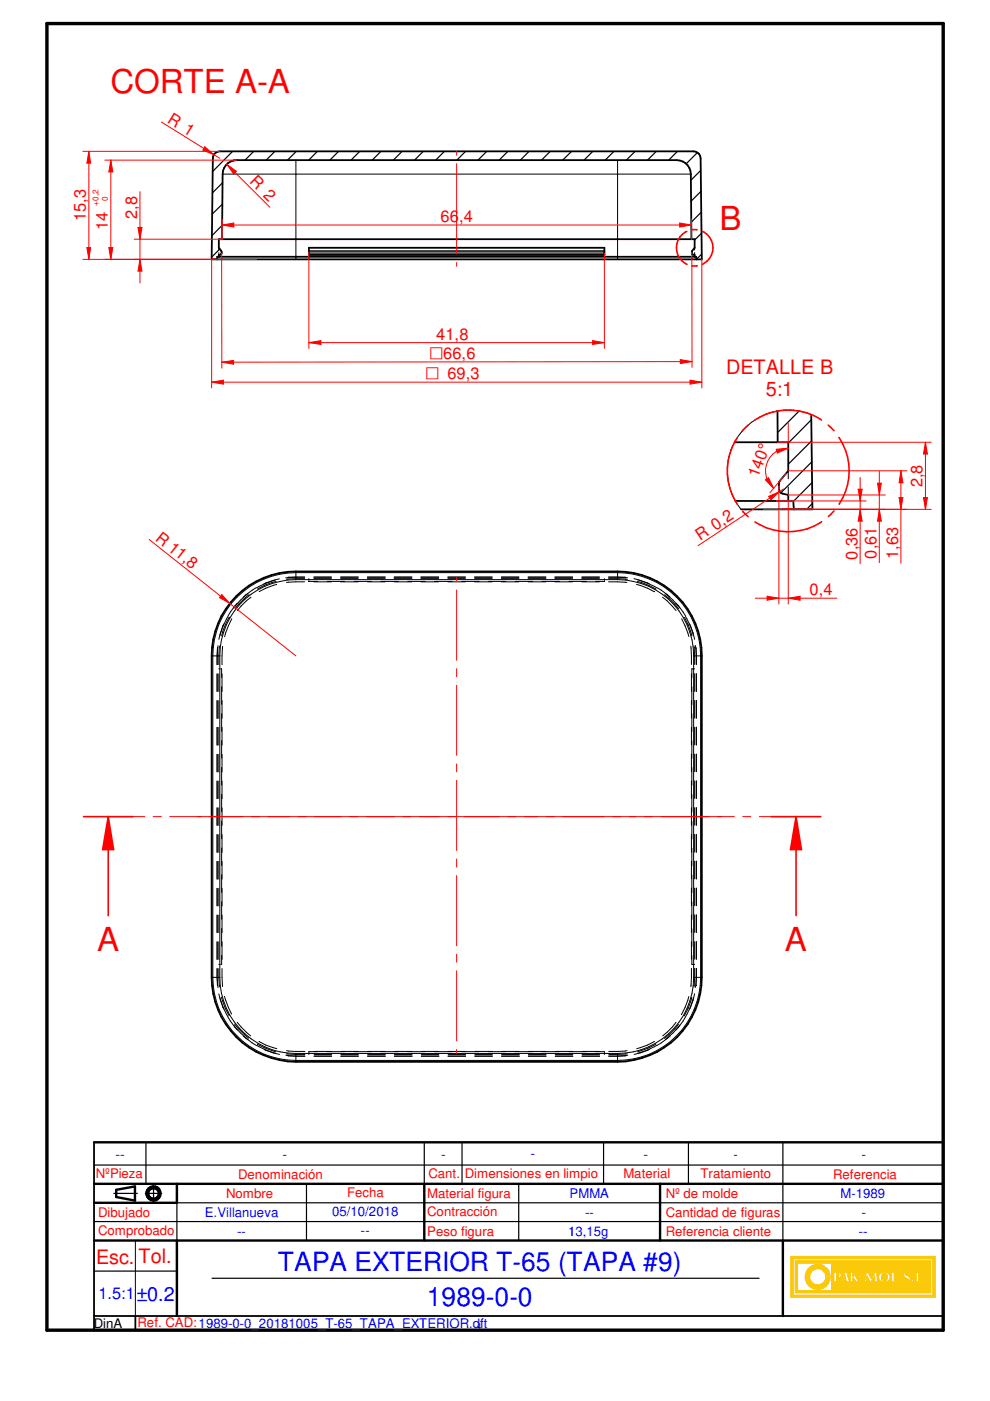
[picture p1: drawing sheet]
<svg xmlns="http://www.w3.org/2000/svg" width="210mm" height="297mm" viewBox="0 0 210 297" stroke-linecap="round" stroke-linejoin="round" font-family="sans-serif">
<path d="M9.9 5h190.1v277h-190.1z" fill="none" stroke="#000" stroke-width=".72"/>
<g fill="none" stroke="#000" stroke-width=".51">
<path d="M19.9 255h17.6M19.9 251h180.1M24.6 252.3v1.5M28.6 251.5v3.1M140 251v12M19.9 263h180.1M166 263v16"/>
<circle cx="32.5" cy="253" r="1.5"/>
<circle cx="32.6" cy="253" r="1.14"/>
</g>
<path d="M19.9 242.2v39.8h180.1v-39.8M19.9 279h180.1M28.7 279v3" fill="none" stroke="#000" stroke-width=".38"/>
<g fill="none" stroke="#000" stroke-width=".25">
<path d="M19.9 247h180.1M19.9 259h180.1M24.1 253h5M30.8 253h3.5M30.9 242.2v8.8M32.6 251.3v3.5M37.5 255v8M65 251v12M98 242.2v8.8M110 251v12M128 242.2v8.8M146 242.2v8.8"/>
<path d="M166 242.2v20.8M19.9 269.5h17.6M45 271h116"/>
</g>
<g fill="#faca0a">
<path d="M167.7 266.4v8.6h30.5v-8.6zM168.1 266.9h29.7v7.7h-29.7z" fill-rule="evenodd"/>
<path d="M168.6 267.3v6.8h28.7v-6.8zM193.1 271.5a.3 .3 0 0 1 .6 0 .3 .3 0 0 1-.6 0zM194.2 269.7h.6v1.9h.8v.2h-1.4zM195.9 271.4l.4-.1v.4l-.3 .1zM169.1 267.8h7.2v5.8h-7.2zM176.8 269.7h.8a.61 .61 0 0 1 .8 .5 .61 .61 0 0 1-.6 .7h-.4v.9h-.6zM179 269.7h.5l.6 2.1h-.6l-.1-.4h-.6l-.2 .4h-.2zM180.3 269.7h.5v.9l.8-.9h.3l-.5 .7 .7 1.4h-.7l-.5-.9-.1 .9h-.5zM182.2 270.6h.8v.2h-.8zM183.7 269.7h.3l.7 1.4 .8-1.4h.3l.3 2.1h-.6l-.1-1.2-.7 1.2h-.2l-.6-1.2-.2 1.2h-.4zM186.4 270.2a1.19 1.19 0 0 1 1.7-.4 1.19 1.19 0 0 1 .3 1.7 1.2 1.2 0 0 1-1.5 .2 1.2 1.2 0 0 1-.5-1.5zM189 269.7h.6v1.9h.8v.2h-1.4zM191.6 270a.73 .73 0 0 1 .8-.3 .73 .73 0 0 1 .6 .6l-.3 .1a.35 .35 0 0 0-.3-.5 .35 .35 0 0 0-.4 .4l.3 .1a.74 .74 0 0 1 .6 1.1 .74 .74 0 0 1-1.2 .1l-.1-.5h.2v.3a.35 .35 0 0 0 .5 .2 .35 .35 0 0 0 .1-.5 .88 .88 0 0 1-.8-1.1z" fill-rule="evenodd"/>
</g>
<g fill="none" stroke="#faca0a" stroke-width=".25">
<path d="M176.8 269.7h.8a.63 .63 0 0 1 .7 .3 .63 .63 0 0 1 0 .8l-.9 .1v.9h-.6zM179 269.7h.5l.6 2.1h-.6l-.1-.4h-.6l-.2 .4h-.2zM180.3 269.7h.5v.9l.8-.9h.3l-.5 .7 .7 1.4h-.7l-.5-.9-.1 .9h-.5zM183.7 269.7h.3l.7 1.4 .8-1.4h.3l.3 2.1h-.6l-.1-1.2-.7 1.2h-.2l-.6-1.2-.2 1.2h-.4zM186.4 270.2a1.19 1.19 0 0 1 1.7-.4 1.19 1.19 0 0 1 .3 1.7 1.2 1.2 0 0 1-1.5 .2 1.2 1.2 0 0 1-.5-1.5zM191.8 271.3h.1M192.2 271.7l-.4-.3v-.3h-.2a.73 .73 0 0 0 .4 .7 .73 .73 0 0 0 .8-.1M192.2 271.7h.1M192.2 269.7l-.4 .2-.2 .4a1.24 1.24 0 0 0 .9 1l.1 .1M192.3 269.7h.1M192.3 269.7l.6 .3 .1 .3-.3 .1a.35 .35 0 0 0-.3-.5 .35 .35 0 0 0-.4 .4l1 .6-.2 .8M192.3 270.4h.1"/>
<path d="M192.6 271.4h.1M192.6 271.4l-.4 .3M192.8 271.7h.1"/>
</g>
<path d="M171.3 269.1a2.65 2.65 0 0 1 2.9-.9 2.65 2.65 0 0 1 1.8 2.4h-.9a1.75 1.75 0 0 0-2.6-1.4 1.75 1.75 0 0 0 0 3 1.75 1.75 0 0 0 2.6-1.4h.9a2.66 2.66 0 0 1-3.6 2.4 2.66 2.66 0 0 1-1.1-4.1z" fill-rule="evenodd" fill="#faca0a"/>
<path d="M171.5 268.9a2.65 2.65 0 0 1 2.8-.7 2.65 2.65 0 0 1 1.7 2.4h-.9a1.74 1.74 0 0 0-2.6-1.4 1.74 1.74 0 0 0 0 3 1.74 1.74 0 0 0 2.6-1.4h.9a2.65 2.65 0 0 1-3.7 2.3 2.65 2.65 0 0 1-.8-4.2z" fill="none" stroke="#faca0a" stroke-width=".25"/>
<path d="M177.4 270l.4 .2v.4l-.3 .2h-.1z" fill-rule="evenodd" fill="#faca0a"/>
<path d="M177.4 270l.4 .2v.4l-.3 .2h-.1z" fill="none" stroke="#faca0a" stroke-width=".25"/>
<path d="M179.1 270.3l.2 .8h-.5z" fill="#faca0a"/>
<path d="M179.1 270.3l.2 .8h-.5z" fill="none" stroke="#faca0a" stroke-width=".25"/>
<path d="M187.1 270.2a.65 .65 0 0 1 .8-.1 .65 .65 0 0 1 .3 .7 .68 .68 0 0 1-.7 .9 .68 .68 0 0 1-.6-.9z" fill-rule="evenodd" fill="#faca0a"/>
<g fill="none" stroke="#faca0a" stroke-width=".25">
<path d="M167.7 266.4h30.5v8.6h-30.5zM168.1 266.9h29.7v7.7h-29.7zM168.6 267.3h28.7v6.8h-28.7zM169.1 267.8h7.2v5.8h-7.2zM182.2 270.6h.8v.2h-.8zM187.2 270l.3-.1a.9 .9 0 0 1 .6 .9 .9 .9 0 0 1-.6 .9 .96 .96 0 0 1-.3-1.7zM189 269.7h.6v1.9h.8v.2h-1.4zM194.2 269.7h.6v1.9h.8v.2h-1.4zM195.9 271.4l.4-.1v.4l-.3 .1z"/>
<circle cx="193.4" cy="271.5" r=".27"/>
</g>
<path d="M19.9 242.2h180.1M24.6 253.8l4 .8M28.6 251.5l-4 .8M37.5 251v4M90 251v12M37.5 263v16" fill="none" stroke="#000" stroke-width=".51"/>
<path d="M37.5 255h162.5M90 242.2v8.8" fill="none" stroke="#000" stroke-width=".25"/>
<g fill="none" stroke="#000" stroke-width=".21">
<path d="M44.9 139.1h1.7M46.1 137.3l-.1 3.6M46.2 136.9l-.1 4M46.5 136.9l-.1 4M46.6 139.1v68.1M47.2 137l-.1 3.9M47.5 132.3l-1.1 3.3M48.3 130.8a13.8 13.8 0 0 0-1.6 3.9M48.6 130.9l-.8 1.5-.8 2.4M49.1 131.2l-.7 1.5-.8 2.3M50.3 127.9l-2 2.8M50.3 126.6a17.7 17.7 0 0 1 12.4-5.2h68.2a17.6 17.6 0 0 1 17.6 17.7v68.1a17.6 17.6 0 0 1-17.6 17.6h-68.2a17.6 17.6 0 0 1-17.6-17.6v-68.1a17.3 17.3 0 0 1 5.2-12.5z"/>
<path d="M52.6 125.9l-1.6 1.4-1.5 1.6M52.8 126.1l-1 .8-2 2.1M53.2 126.6l-1 .8-1.9 2.1M54.4 124.6l-2.8 2M57.9 123.1l-1.5 .6-2 .9M57.9 123.1l-1.9 .7M58.4 123l-.5 .1M58.5 123.3l-2.4 .8-1.4 .7M58.7 123.9l-2.4 .8-1.4 .7M59.2 122.7l-1.3 .4M62.7 122.9h68.2M62.7 122.9a16.1 16.1 0 0 0-16.1 16.2"/>
<path d="M62.7 121.2v1.7M64.6 122.4l-4 .1M64.6 122.3l-3.6 .1M64.6 122.7l-3.9 .1M64.6 123.4l-3.9 .1M65.5 123.3h1.9M65.5 122.7v.2M65.5 123.1v.1M66.5 122.4h3.8M66.5 122.3h3.8M66.5 122.7h3.8M66.5 123.4h3.8"/>
<path d="M69.3 123.3h3.8M72.2 122.4h3.7M72.2 122.3h3.7M72.2 122.7h3.7M72.2 123.4h3.7M75.1 123.3h3.7M77.9 122.4h3.8M77.9 122.3h3.8M77.9 122.7h3.8M77.9 123.4h3.8M80.7 123.3h3.8M83.6 122.4h3.7"/>
<path d="M83.6 122.3h3.7M83.6 122.7h3.7M83.6 123.4h3.7M86.4 123.3h3.8M89.2 122.4h3.8M89.2 122.3h3.8M89.2 122.7h3.8M89.2 123.4h3.8M92.1 123.3h3.8M95 122.4h3.7M95 122.3h3.7M95 122.7h3.7"/>
<path d="M95 123.4h3.7M97.8 123.3h3.8M100.6 122.4h3.8M100.6 122.3h3.8M100.6 122.7h3.8M100.6 123.4h3.8M103.5 123.3h3.8M106.3 122.4h3.7M106.3 122.3h3.7M106.3 122.7h3.7M106.3 123.4h3.7M109.2 123.3h3.8"/>
<path d="M112 122.4h3.7M112 122.3h3.7M112 122.7h3.7M112 123.4h3.7M114.9 123.3h3.8M117.6 122.4h3.8M117.6 122.3h3.8M117.6 122.7h3.8M117.6 123.4h3.8M120.6 123.3h3.8M123.4 122.4h3.7M123.4 122.3h3.7"/>
<path d="M123.4 122.7h3.7M123.4 123.4h3.7M126.3 123.3h1.8M128.1 122.7v.2M128.1 123.1v.1M129 122.4l4.1 .1M129 122.3l3.6 .1M129 122.7l4 .2M129 123.4l3.9 .1M130.9 122.9a16.1 16.1 0 0 1 16.2 16.2M130.9 121.2v1.7M134.4 122.7l1.4 .4"/>
<path d="M135 123.9l2.3 .8 1.5 .8M135.1 123.3l2.5 .8 1.5 .8M135.2 122.9l.6 .2M135.8 123.1l3.4 1.5M135.8 123.1l1.9 .7M139.3 124.6l2.8 2M140.5 126.6l.9 .8 1.9 2.1M140.9 126.1l2.2 2 .8 1M141.1 125.8l1.6 1.5 1.4 1.6M143.3 127.9l2.1 2.7M144.5 131.2l.7 1.5 .8 2.3M145.1 130.9l.8 1.5 .8 2.4"/>
<path d="M145.3 130.7a12.2 12.2 0 0 1 1.7 4M146.2 132.2l.7 2 .4 1.4M146.5 137l.1 3.9M147.1 139.1v68.1M147.1 139.1h1.7M147.2 136.9l.1 4M147.4 136.9l.2 4M147.5 137.3l.2 3.6M46 142.9v3.7M46 148.5v3.8M46 154.2v3.8M46 159.9v3.8"/>
<path d="M46.1 142.9v3.7M46.1 148.5v3.8M46.1 154.2v3.8M46.1 159.9v3.8M46.4 142.9v3.7M46.4 148.5v3.8M46.4 154.2v3.8M46.4 159.9v3.8M46.4 141.8h.2M46.8 141.8h.2v1.9M47 145.6v3.8M47 151.3v3.8"/>
<path d="M47 157v3.7M47.1 142.9v3.7M47.1 148.5v3.8M47.1 154.2v3.8M47.1 159.9v3.8M146.6 142.8v3.8M146.6 148.5v3.8M146.6 154.2v3.7M146.6 159.9v3.7M146.7 145.6v3.8M146.7 151.3v3.8M146.7 157.1v3.7"/>
<path d="M146.9 141.8h-.2v1.9M147.1 141.8h.2M147.3 142.8v3.8M147.3 148.5v3.8M147.3 154.2v3.7M147.3 159.9v3.7M147.6 142.8v3.8M147.6 148.5v3.8M147.6 154.2v3.7M147.6 159.9v3.7M147.7 142.8v3.8M147.7 148.5v3.8"/>
<path d="M147.7 154.2v3.7M147.7 159.9v3.7M46 165.6v3.7M46 171.3v3.7M46 177v3.7M46.1 165.6v3.7M46.1 171.3v3.7M46.1 177v3.7M46.4 165.6v3.7M46.4 171.3v3.7M46.4 177v3.7M47 162.7v3.8"/>
<path d="M47 168.4v3.7M47 174.1v3.7M47 179.8v3.7M47.1 165.6v3.7M47.1 171.3v3.7M47.1 177v3.7M146.6 165.6v3.7M146.6 171.2v3.8M146.6 176.9v3.8M146.7 162.7v3.8M146.7 168.4v3.8M146.7 174.1v3.8"/>
<path d="M146.7 179.8v3.8M147.3 165.6v3.7M147.3 171.2v3.8M147.3 176.9v3.8M147.6 165.6v3.7M147.6 171.2v3.8M147.6 176.9v3.8M147.7 165.6v3.7M147.7 171.2v3.8M147.7 176.9v3.8M46 182.6v3.8M46 188.3v3.8"/>
<path d="M46 194v3.7M46 199.7v3.7M46.1 182.6v3.8M46.1 188.3v3.8M46.1 194v3.7M46.1 199.7v3.7M46.4 182.6v3.8M46.4 188.3v3.8M46.4 194v3.7M46.4 199.7v3.7M47 185.5v3.7M47 191.2v3.7"/>
<path d="M47 196.8v3.8M47.1 182.6v3.8M47.1 188.3v3.8M47.1 194v3.7M47.1 199.7v3.7M146.6 182.6v3.8M146.6 188.3v3.7M146.6 194v3.7M146.6 199.6v3.8M146.7 185.5v3.8M146.7 191.2v3.7M146.7 196.9v3.8"/>
<path d="M147.3 182.6v3.8M147.3 188.3v3.7M147.3 194v3.7M147.3 199.6v3.8M147.6 182.6v3.8M147.6 188.3v3.7M147.6 194v3.7M147.6 199.6v3.8M147.7 182.6v3.8M147.7 188.3v3.7M147.7 194v3.7M147.7 199.6v3.8"/>
<path d="M44.9 207.2h1.7M46 205.4l.1 3.6M46.1 205.4v1.8M46.1 208.8l.1 .6M46.4 210.7l.3 1.4 .8 1.9M46.4 205.4l.1 3.9M46.4 204.5h.2M46.6 207.2a16.1 16.1 0 0 0 16.1 16.2M46.7 211.6a13.6 13.6 0 0 0 1.6 4M46.9 211.4l.9 2.5 .8 1.4M47 202.6v1.9h-.2M47.1 205.4l.1 3.8"/>
<path d="M47.6 211.2l1.5 3.8M48.3 215.6l2 2.8M49.6 217.4l1.4 1.6 1.6 1.4M49.7 217.1l.9 1 2.1 2M50.3 216.7l.8 1 2 1.9M51.6 219.7l2.8 2M142.1 219.6l-2.8 2.1M143.3 216.7l-.7 1-2.1 1.9M143.8 217.2l-.7 .9-2.2 2.1M144.1 217.3l-1.4 1.7-1.6 1.4M145.4 215.6l-2.1 2.8M146 211.3l-.8 2.3-.7 1.5"/>
<path d="M146.6 205.3l-.1 3.9M146.7 211.5l-.8 2.4-.8 1.5M146.7 202.6v1.9h.2M147 211.5a13.8 13.8 0 0 1-1.6 4M147.1 207.2a16.1 16.1 0 0 1-16.2 16.2M147.1 207.2h1.7M147.1 204.5h.2M147.3 210.7l-.4 1.4-.7 1.9M147.3 205.3l-.1 4M147.6 205.3l-.2 4M147.7 205.3l-.1 3.6M54.4 221.7l2 .9 1.5 .6"/>
<path d="M54.6 221.4l1.5 .8 2.4 .8M54.9 220.8l1.4 .8 2.4 .7M56 222.5l1.9 .7M57.9 223.2l.5 .1M57.9 223.2l1.4 .4M60.6 223.7l4 .2M60.7 223.4l3.9 .2M60.7 222.8l3.9 .1M61 223.9h3.6M62.7 223.4h68.2M62.7 223.4v1.7M65.5 223.4v.2"/>
<path d="M66.6 223.9h3.7M66.6 223.6h3.7M66.6 222.9h3.7M67.4 223h-1.9v.2M69.3 223h3.8M72.3 223.9h3.7M72.3 223.6h3.7M72.3 222.9h3.7M75 223h3.7M77.9 223.9h3.8M77.9 223.6h3.8M77.9 222.9h3.8"/>
<path d="M80.7 223h3.8M83.6 223.9h3.8M83.6 223.6h3.8M83.6 222.9h3.8M86.4 223h3.7M89.3 223.9h3.7M89.3 223.6h3.7M89.3 222.9h3.7M92.1 223h3.7M95 223.9h3.7M95 223.6h3.7M95 222.9h3.7"/>
<path d="M97.8 223h3.8M100.7 223.9h3.7M100.7 223.6h3.7M100.7 222.9h3.7M103.5 223h3.7M106.3 223.9h3.8M106.3 223.6h3.8M106.3 222.9h3.8M109.2 223h3.7M112 223.9h3.8M112 223.6h3.8M112 222.9h3.8"/>
<path d="M114.9 223h3.7M117.7 223.9h3.8M117.7 223.6h3.8M117.7 222.9h3.8M120.6 223h3.7M123.4 223.9h3.7M123.4 223.6h3.7M123.4 222.9h3.7M126.2 223h1.9v.2M128.1 223.4v.2M130.9 223.4v1.7M132.7 223.9h-3.6"/>
<path d="M133 222.8l-3.9 .1M133 223.4l-3.9 .2M133.1 223.7l-4 .2M135.8 223.2l-.5 .1M135.8 223.2l-1.3 .4M137.7 222.5l-1.9 .7M138.8 220.8l-1.5 .8-2.3 .7M139.1 221.4l-1.5 .8-2.4 .8M139.2 221.7l-1.9 .9-1.5 .6M28.7 263v16"/>
</g>
<path d="M50.1 126.4a17.9 17.9 0 0 1 12.6-5.2h68.2a17.9 17.9 0 0 1 17.9 17.9v68.1a17.9 17.9 0 0 1-17.9 17.9h-68.2a17.9 17.9 0 0 1-17.8-17.9v-68.1a17.9 17.9 0 0 1 5.2-12.7z" fill="none" stroke="#000" stroke-width=".38"/>
<g fill="none" stroke="#f00" stroke-width=".21">
<path d="M96.8 122.4v.9M96.8 125.1v14.9M96.8 141.8v1.7M96.8 145.3v14.8M22.9 173.1h7.8M32.5 173.1h1.7M36 173.1h119.7M96.8 162v1.7M96.8 165.4v14.9M157.5 173.1h1.7M161 173.1h7.8M96.8 182.1v1.8"/>
<path d="M96.8 185.6v14.9M96.8 202.3v1.7M96.8 205.8v14.9M96.8 222.5v.8"/>
</g>
<path d="M28.2 173.1h-5.3v21M163.5 173.1h5.3" fill="none" stroke="#f00" stroke-width=".34"/>
<path d="M22.9 173.1l1.2 7h-2.3z" fill="#f00"/>
<path d="M22.9 173.1l1.2 7h-2.3zM168.8 173.1v21" fill="none" stroke="#f00" stroke-width=".34"/>
<path d="M168.8 173.1l1.1 7h-2.3z" fill="#f00"/>
<path d="M17.7 173.1h5.2M168.8 173.1l1.1 7h-2.3zM168.8 173.1h5.2" fill="none" stroke="#f00" stroke-width=".34"/>
<g fill="none" stroke="#000" stroke-width=".25">
<path d="M47.2 38.7l-2.2 2.2M49.3 32.1l-4.2 4.3M53.8 32.1l-1.9 1.9M58.3 32.1l-1.9 1.9M62.8 32.1l-1.8 1.9M67.3 32.1l-1.9 1.9M71.8 32.1l-1.9 1.9M76.3 32.1l-1.9 1.9M80.8 32.1l-1.9 1.9M85.3 32.1l-1.9 1.9M89.7 32.1l-1.8 1.9M94.2 32.1l-1.8 1.9"/>
<path d="M98.7 32.1l-1.8 1.9M103.2 32.1l-1.9 1.9M107.7 32.1l-1.9 1.9M112.2 32.1l-1.9 1.9M116.7 32.1l-1.9 1.9M121.2 32.1l-1.9 1.9M125.7 32.1l-1.9 1.9M130.2 32.1l-1.9 1.9M134.7 32.1l-1.9 1.9M139.1 32.1l-1.8 1.9M143.6 32.1l-1.8 1.9M147.9 32.3l-2.4 2.5"/>
<path d="M148.6 36.1l-2.1 2.1M46.6 52.8l-1.7 1.7M47.1 47.8l-2.2 2.2M47.2 43.3l-2.2 2.1M148.6 40.6l-2.1 2.1M148.7 45l-2.1 2.1M148.8 49.4l-1.5 1.5M148.8 53.8l-1.1 1.2"/>
</g>
<path d="M45.4 32.7l.3-.3 .9-.3h100.5a1.55 1.55 0 0 1 1.4 1.5l.3 21.4h-103.9l.2-21.4zM46 55l.1-.6h101.5l.1 .6M46.4 54.4v-.3l.4-.1a.58 .58 0 0 0 .1-.8l-.5-.7v-1.8h100.9v1.8l-.5 .7a.58 .58 0 0 0 .1 .8l.4 .1v.3M47.1 50.7l.1-13.8a3 3 0 0 1 3-2.9h93.3a2.98 2.98 0 0 1 3 2.9l.1 13.8M65.5 52.5h62.6v1.6h-62.6z" fill="none" stroke="#000" stroke-width=".38"/>
<path d="M47.2 36.9h99.3M62.7 34v21M130.9 34v21M46.4 52.5v.5M46.4 53.6v.5M65.5 54h62.6M65.5 53.7h62.6M65.5 53.4h62.6M65.5 53.2h62.6M147.3 52.5v.5M147.3 53.6v.5" fill="none" stroke="#000" stroke-width=".21"/>
<path d="M96.8 32v.9M96.8 34.7v19.1M44.9 55v27.3M96.8 55.7v.8M148.8 55v27.3M44.9 81l2.5-.4v.8z" fill="none" stroke="#f00" stroke-width=".21"/>
<path d="M44.9 81l2.5-.4v.8z" fill="#f00"/>
<path d="M146.3 80.6l2.5 .4-2.5 .4z" fill="none" stroke="#f00" stroke-width=".21"/>
<path d="M146.3 80.6l2.5 .4-2.5 .4z" fill="#f00"/>
<path d="M47 53.7v24.4M146.7 53.5v24.4M47 76.8l2.5-.4v.8zM44.9 81h103.9" fill="none" stroke="#f00" stroke-width=".21"/>
<path d="M47 76.8l2.5-.4v.8z" fill="#f00"/>
<path d="M144.2 76.2l2.5 .5-2.5 .4z" fill="none" stroke="#f00" stroke-width=".21"/>
<path d="M144.2 76.2l2.5 .5-2.5 .4z" fill="#f00"/>
<path d="M47.1 46.4v4.3M47.1 47.7l2.5-.4v.8zM146.6 46.4v4.3M146.7 76.7l-99.7 .1" fill="none" stroke="#f00" stroke-width=".21"/>
<path d="M47.1 47.7l2.5-.4v.8z" fill="#f00"/>
<path d="M144.1 47.3l2.5 .4-2.5 .4z" fill="none" stroke="#f00" stroke-width=".21"/>
<path d="M144.1 47.3l2.5 .4-2.5 .4z" fill="#f00"/>
<path d="M47.1 47.7h99.5M65.5 53.4v20.5M128.1 53.7v20.2M65.5 72.6l2.5-.4v.8z" fill="none" stroke="#f00" stroke-width=".21"/>
<path d="M65.5 72.6l2.5-.4v.8z" fill="#f00"/>
<path d="M125.6 72.2l2.5 .4-2.5 .4z" fill="none" stroke="#f00" stroke-width=".21"/>
<path d="M125.6 72.2l2.5 .4-2.5 .4z" fill="#f00"/>
<path d="M34.2 25.9l12.4 7.7M43.4 31.1l1.9 1.7-2.3-1zM65.5 72.6h62.6" fill="none" stroke="#f00" stroke-width=".21"/>
<path d="M43.4 31.1l1.9 1.7-2.3-1z" fill="#f00"/>
<path d="M48.1 34.8l9.1 9.1M48.1 34.8l2 1.5-.5 .6z" fill="none" stroke="#f00" stroke-width=".21"/>
<path d="M48.1 34.8l2 1.5-.5 .6z" fill="#f00"/>
<path d="M17.6 32.1h29M17.6 55h36.8M18.4 52.5h.8l-.4 2.5z" fill="none" stroke="#f00" stroke-width=".21"/>
<path d="M18.4 52.5h.8l-.4 2.5z" fill="#f00"/>
<path d="M18.8 32.1l.4 2.5h-.8z" fill="none" stroke="#f00" stroke-width=".21"/>
<path d="M18.8 32.1l.4 2.5h-.8z" fill="#f00"/>
<path d="M18.8 32.1v22.9M22.2 34h28M22.2 55h23.8M23.1 52.5h.8l-.4 2.5z" fill="none" stroke="#f00" stroke-width=".21"/>
<path d="M23.1 52.5h.8l-.4 2.5z" fill="#f00"/>
<path d="M23.5 34l.4 2.4h-.8z" fill="none" stroke="#f00" stroke-width=".21"/>
<path d="M23.5 34l.4 2.4h-.8z" fill="#f00"/>
<path d="M23.5 34v21M164.9 93.8h32.5M161.9 108h35.5M195.8 105.5h.8l-.4 2.5z" fill="none" stroke="#f00" stroke-width=".21"/>
<path d="M145.6 49.1a3.9 3.9 0 0 0-2.2 3.5 3.9 3.9 0 0 0 2.3 3.4M146.7 48.7h1.1M147.8 56.3l-1 .1M148.9 49a3.9 3.9 0 0 1 2.3 3.5 3.9 3.9 0 0 1-2.3 3.5M156.3 92.8a12.8 12.8 0 0 0 0 14.1M158.6 90.1l-1.2 1.3M160 89.1a12.8 12.8 0 0 1 14.2 0M175.6 90.1l1.2 1.2M177.9 92.8a12.8 12.8 0 0 1 0 14.1M157.4 108.4l1.2 1.2M174.2 110.6a12.9 12.9 0 0 1-14.1 .1M176.8 108.3l-1.2 1.2" fill="none" stroke="#f00" stroke-width=".34"/>
<path d="M164.9 87.1l-.1 .1M169.4 87.2l-4.5 4.5M172 89l-4.9 4.9M172.1 93.5l-5 4.9M172.1 97.9l-6.5 6.6M172.2 102.3l-4 4M172.2 106.8l-1.2 1.2" fill="none" stroke="#000" stroke-width=".25"/>
<path d="M155.7 93.8h11.4v6l-1.7 2.1a2.01 2.01 0 0 0 .5 2.7l1.2 .3v1.3M164.8 87.2l.1 6.6M172 87.9l.3 20.1h-15.2M155.9 106.2h12.3l.1 1.8" fill="none" stroke="#000" stroke-width=".38"/>
<path d="M167.1 99.8v1.7M172 87.9a12.9 12.9 0 0 0-15.2 4.3 12.9 12.9 0 0 0 .3 15.8M167.1 103.3v1.6" fill="none" stroke="#000" stroke-width=".21"/>
<path d="M195.8 105.5h.8l-.4 2.5z" fill="#f00"/>
<path d="M196.2 93.8l.4 2.5h-.8z" fill="none" stroke="#f00" stroke-width=".21"/>
<path d="M196.2 93.8l.4 2.5h-.8z" fill="#f00"/>
<path d="M196.2 93.8v14.2M164.6 106.2h19M165.7 108h17.9M181.9 103.7h.9l-.4 2.5z" fill="none" stroke="#f00" stroke-width=".21"/>
<path d="M181.9 103.7h.9l-.4 2.5z" fill="#f00"/>
<path d="M182.4 108l.4 2.5h-.9z" fill="none" stroke="#f00" stroke-width=".21"/>
<path d="M182.4 108l.4 2.5h-.9z" fill="#f00"/>
<path d="M164.6 95.2l2.5-.2-2.3 1.1zM167.1 89.7v4.1M166.7 100.4l-3.5 4.1M182.4 101.2v18.3" fill="none" stroke="#f00" stroke-width=".21"/>
<path d="M164.6 95.2l2.5-.2-2.3 1.1z" fill="#f00"/>
<path d="M162.3 101.7l.6-.4 1.1 2.2z" fill="none" stroke="#f00" stroke-width=".21"/>
<path d="M162.3 101.7l.6-.4 1.1 2.2z" fill="#f00"/>
<path d="M167.1 95a4.8 4.8 0 0 0-4.5 3.2 4.8 4.8 0 0 0 1.4 5.3M165.7 108h22M167.1 104.9h20.6M186.4 108l.5 2.5h-.8z" fill="none" stroke="#f00" stroke-width=".21"/>
<path d="M186.4 108l.5 2.5h-.8z" fill="#f00"/>
<path d="M186.1 102.4h.8l-.5 2.5z" fill="none" stroke="#f00" stroke-width=".21"/>
<path d="M186.1 102.4h.8l-.5 2.5z" fill="#f00"/>
<path d="M167.1 99.8h25.2M186.4 99.9v19.4M165.7 108h26.6M190.6 105.5h.8l-.4 2.5z" fill="none" stroke="#f00" stroke-width=".21"/>
<path d="M190.6 105.5h.8l-.4 2.5z" fill="#f00"/>
<path d="M191 99.8l.4 2.6h-.8z" fill="none" stroke="#f00" stroke-width=".21"/>
<path d="M191 99.8l.4 2.6h-.8z" fill="#f00"/>
<path d="M191 99.8v19.6M165.1 103.1v25M167.1 106.2v21.9M162.6 126.4l2.5 .4-2.5 .5z" fill="none" stroke="#f00" stroke-width=".21"/>
<path d="M162.6 126.4l2.5 .4-2.5 .5z" fill="#f00"/>
<path d="M167.1 126.8l2.5-.4v.9z" fill="none" stroke="#f00" stroke-width=".21"/>
<path d="M167.1 126.8l2.5-.4v.9z" fill="#f00"/>
<path d="M31.6 114.4l31.1 24.7M47 126.1l1.7 1.8-2.2-1.2zM160.1 126.8h17.3" fill="none" stroke="#f00" stroke-width=".21"/>
<path d="M47 126.1l1.7 1.8-2.2-1.2z" fill="#f00"/>
<path d="M163 105.2l2.3-1-1.9 1.8zM166.1 103.7l-18.1 12" fill="none" stroke="#f00" stroke-width=".21"/>
<path d="M163 105.2l2.3-1-1.9 1.8z" fill="#f00"/>
<path d="M28.4 55h26M28.4 50.7h18.7M29.7 55l.4 2.5h-.8z" fill="none" stroke="#f00" stroke-width=".21"/>
<path d="M29.7 55l.4 2.5h-.8z" fill="#f00"/>
<path d="M29.3 48.2h.8l-.4 2.5z" fill="none" stroke="#f00" stroke-width=".21"/>
<path d="M29.3 48.2h.8l-.4 2.5z" fill="#f00"/>
<path d="M29.7 40.6v19.4" fill="none" stroke="#f00" stroke-width=".21"/>
<g font-size="7" fill="#f00">
<text x="23.5" y="19.7">CORTE A-A</text>
<text x="152.6" y="48.8">B</text>
<text x="20.6" y="201.6">A</text>
<text x="166.4" y="201.6">A</text>
</g>
<g font-size="5.6" fill="#00f">
<text x="58.9" y="269.4">TAPA EXTERIOR T-65 (TAPA #9)</text>
<text x="90.5" y="276.9">1989-0-0</text>
</g>
<g font-size="4.2" fill="#f00">
<text x="154" y="79.4">DETALLE B</text>
<text x="162.3" y="83.9">5:1</text>
<text x="20.4" y="267.9">Esc.</text>
<text x="29.3" y="267.9">Tol.</text>
</g>
<text font-size="4.2" fill="#00f" x="28.9" y="275.8">±0.2</text>
<g font-size="3.9" fill="#f00">
<text x="91.1" y="76.1">q66,6</text>
<text x="90.3" y="80.4">q 69,3</text>
</g>
<g font-size="3.5" fill="#f00">
<text x="35.3" y="25.8" transform="rotate(32 35.3 25.8)">R 1</text>
<text x="52.8" y="38.6" transform="rotate(45 52.8 38.6)">R 2</text>
<text x="18.2" y="46.9" transform="rotate(-90 18.2 46.9)">15,3</text>
<text x="29.1" y="46.4" transform="rotate(-90 29.1 46.4)">2,8</text>
<text x="93.4" y="47.1">66,4</text>
<text x="22.9" y="48.8" transform="rotate(-90 22.9 48.8)">14</text>
<text x="92.5" y="72">41,8</text>
<text x="160.8" y="101.4" transform="rotate(-70 160.8 101.4)">140°</text>
<text x="195.6" y="103.3" transform="rotate(-90 195.6 103.3)">2,8</text>
<text x="32.7" y="114.4" transform="rotate(38 32.7 114.4)">R 11,8</text>
<text x="148.4" y="114.7" transform="rotate(-33 148.4 114.7)">R 0,2</text>
<text x="181.8" y="118.7" transform="rotate(-90 181.8 118.7)">0,36</text>
<text x="185.8" y="118.4" transform="rotate(-90 185.8 118.4)">0,61</text>
<text x="190.4" y="118.5" transform="rotate(-90 190.4 118.5)">1,63</text>
<text x="171.7" y="126.2">0,4</text>
</g>
<text font-size="3.4" fill="#00f" x="20.9" y="275.4">1.5:1</text>
<g font-size="2.8" fill="#00f">
<text x="24.6" y="245.7">--</text>
<text x="60" y="245.7">-</text>
<text x="93.5" y="245.7">-</text>
<text x="112.5" y="245.6">-</text>
<text x="136.5" y="245.7">-</text>
<text x="155.5" y="245.7">-</text>
<text x="182.7" y="245.7">-</text>
<text x="43.4" y="258">E.Villanueva</text>
<text x="70.4" y="257.9">05/10/2018</text>
<text x="120.8" y="254">PMMA</text>
<text x="124" y="258">--</text>
<text x="178.2" y="254">M-1989</text>
<text x="182.8" y="257.9">-</text>
<text x="50.3" y="262">--</text>
<text x="76.5" y="261.9">--</text>
<text x="120.4" y="262">13,15g</text>
<text x="182.1" y="262.1">--</text>
</g>
<g font-size="2.8" fill="#f00">
<text x="20.3" y="249.7">NºPieza</text>
<text x="50.5" y="250">Denominación</text>
<text x="90.8" y="249.7">Cant.</text>
<text x="98.6" y="249.7">Dimensiones en limpio</text>
<text x="132.2" y="249.7">Material</text>
<text x="148.5" y="249.7">Tratamiento</text>
<text x="176.7" y="250">Referencia</text>
<text x="20.8" y="257.9">Dibujado</text>
<text x="47.9" y="254">Nombre</text>
<text x="73.6" y="253.8">Fecha</text>
<text x="90.6" y="253.9">Material figura</text>
<text x="90.6" y="257.9">Contracción</text>
<text x="141.1" y="254">Nº de molde</text>
<text x="141.1" y="257.9">Cantidad de figuras</text>
<text x="20.8" y="261.9">Comprobado</text>
<text x="90.6" y="262">Peso figura</text>
<text x="141.1" y="262">Referencia cliente</text>
<text x="29.2" y="281.4">Ref. CAD:1989-0-0_20181005_T-65_TAPA_EXTERIOR.dft</text>
</g>
<text font-size="2.8" x="19.9" y="281.5">DinA</text>
<g font-size="1.7" fill="#f00">
<text x="20.9" y="43.6" transform="rotate(-90 20.9 43.6)">+0,2</text>
<text x="22.9" y="42.6" transform="rotate(-90 22.9 42.6)">0</text>
</g>
<text font-size="1.7" x="101.1" y="281.7">4</text>
</svg>
